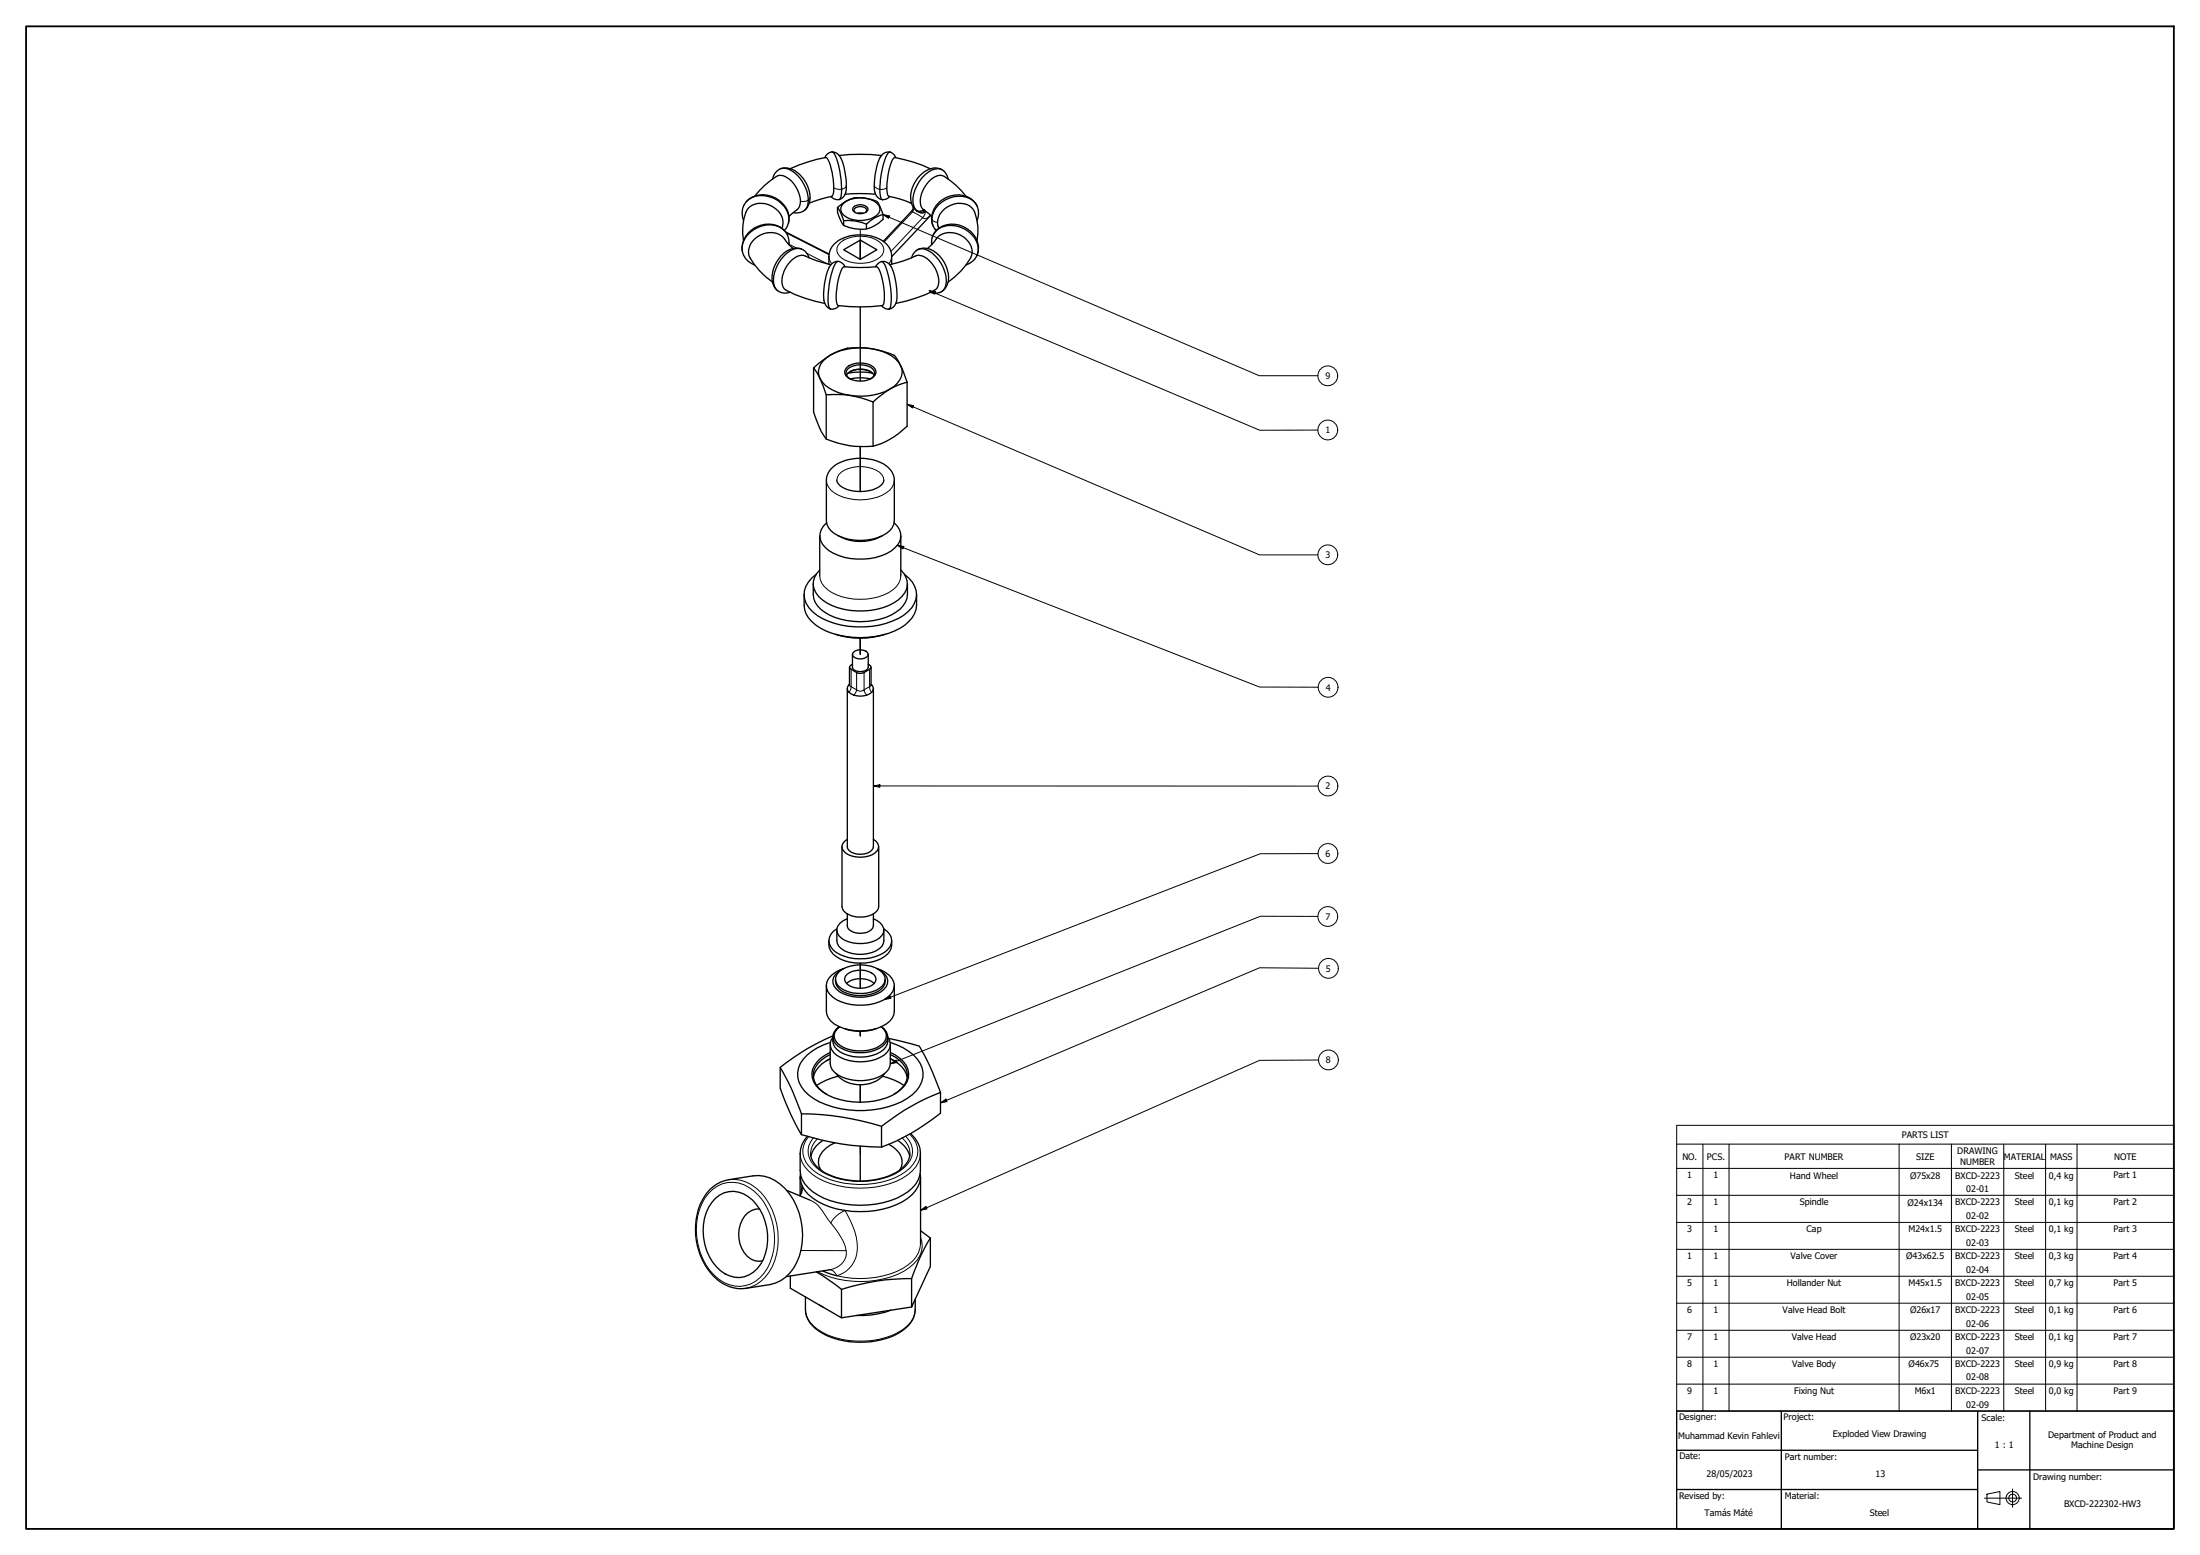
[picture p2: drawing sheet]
<svg xmlns="http://www.w3.org/2000/svg" width="841mm" height="594mm" viewBox="0 0 841 594" stroke-linecap="round" stroke-linejoin="round" font-family="sans-serif">
<!-- layer: Tweak Trail (ISO) -->
<path d="M328.9 81.6h.1M328.9 87.6v11.5M328.9 117.3v28.3M328.9 170.6v17.2M328.9 243.8v6.2M328.9 368v9.5M328.9 394.1v1.7M328.9 414.4v6.7M328.9 437.9v13.3" fill="none" stroke="#000" stroke-width=".38"/>
<!-- layer: Visible Narrow (ISO) -->
<g fill="none" stroke="#000" stroke-width=".38">
<path d="M309.7 75.4a2.27 2.27 0 0 1-2.6 1.6l-1.1-.1M323.5 71a3.5 3.5 0 0 1-4.8 .8M334.2 71a3.5 3.5 0 0 0 4.8 .8M347.9 77.4l.5 .2M349.5 79.7l-.6 1.2-.3-.3M300.6 89l16.3 8.3M301.6 92.7l-.2 .6M301.6 93.3l2.9 1.5M308.5 96.8l7.8 4M316.9 97.9l.5 2 .5 .8M321.3 92.6a13.1 13.1 0 0 1 15.6 .5 3.8 3.8 0 0 1-1.7 6 13.8 13.8 0 0 1-13.3-.4 3.6 3.6 0 0 1-.6-6.1zM340.9 97.9l-.5 2-.6 .8"/>
<path d="M350.3 80.4a2.34 2.34 0 0 0 2.8-.2l.7 .4M353.3 80.5l-.6 .5-1.2 .1M353.3 80.3a1.95 1.95 0 0 1-.6 2.9l-3.8-2.3-10.9 11.5M355.7 82.3l-1.8 1.2h-.7l-.5-.3-12.1 12.8M356.1 92.6l.3 .7M356.1 83.5a2.27 2.27 0 0 0 2.3 1.5M315.9 183.4a6.6 6.6 0 0 0 4.6 5.8 19.3 19.3 0 0 0 19.7-2l1.5-2.4 .2-1.4M319.9 183.4a5.2 5.2 0 0 1 4.5-4.4 12.8 12.8 0 0 1 12.7 2.3l.8 2.1M313.4 220a8.9 8.9 0 0 0 6.4 7.2 23.3 23.3 0 0 0 21.6-1.9 6.9 6.9 0 0 0 3-5.3M325.4 255.7v6.7l2.1 1.2-1.1 2M327.5 257v6.6a2.26 2.26 0 0 0 2.8 0l.2 .7 .8 1.3M330.3 257v6.6l2.1-1.2 .3 1.5 .5 .6"/>
<path d="M332.4 255.7v6.7l.8-.7M324.5 261.7l.9 .7-.1 .7-.8 1.4M312.4 435.1a7.8 7.8 0 0 0-2.5 5.6M344.9 434.8a7.8 7.8 0 0 1 3 5.9M346.3 434.1a7.6 7.6 0 0 1-.7 12 27.7 27.7 0 0 1-21.5 4.9 20.8 20.8 0 0 1-13.9-7 7.4 7.4 0 0 1 .7-9.2M347.7 433.3a8.3 8.3 0 0 1 .2 12.9 28.9 28.9 0 0 1-22.5 6.1 23 23 0 0 1-17.2-8.1 8 8 0 0 1 .9-10M271 455.8a11.8 11.8 0 0 1 17.4-.7 24.5 24.5 0 0 1 3.7 31.3 12 12 0 0 1-19.1 .8 25 25 0 0 1-3.5-29.5zM278.6 450.7a15.7 15.7 0 0 1 15.3 9.1 26.1 26.1 0 0 1 .1 26.2 13.8 13.8 0 0 1-8.9 6.2M305.9 440.7a11.7 11.7 0 0 0 6.7 9.4 36 36 0 0 0 32.5 0 11.3 11.3 0 0 0 6.8-9.4M306.5 455.6l.2-.8-.1-1.8-.5 3.3M309.4 458.4a12.9 12.9 0 0 1 6.6 6.6l1.6 2.3M306.1 477.7l17.4 .1"/>
<path d="M318.6 465.6a12.4 12.4 0 0 1 4.4-3.2 25.4 25.4 0 0 1 4.5 16.6 10.8 10.8 0 0 1-7.6 8.4 3.2 3.2 0 0 0-2.8-2.3 6.7 6.7 0 0 0 5.7-9.9l-2.2-3.9-3-4zM351.9 475.2a11.6 11.6 0 0 1-6.8 9.4 35.9 35.9 0 0 1-25.2 2.8M351.9 472.7a8.9 8.9 0 0 1-2.7 10.2 29.8 29.8 0 0 1-20.1 6.7 35.4 35.4 0 0 1-16.6-3.7M317.1 485.1l-.3 .1M307.9 500.3a10.6 10.6 0 0 0 6.7 8.8 33 33 0 0 0 28.6 0 10.6 10.6 0 0 0 6.7-8.8"/>
</g>
<!-- layer: Visible (ISO) -->
<g fill="none" stroke="#000" stroke-width=".51">
<path d="M318.1 58a4.7 4.7 0 0 1 4.1 4.2 22.9 22.9 0 0 1 1 11.9l-1.1 1.4-1.3 .7M320.8 59.4a74 74 0 0 1 16.2 0M340.2 58.1a4.4 4.4 0 0 0-4.6 4 23.4 23.4 0 0 0-1 12l.5 .7a3.1 3.1 0 0 0 2.3 1.5M285.2 77.1a9.8 9.8 0 0 1 10.3-1.9 9.8 9.8 0 0 1 6.1 8.5l-.2 1.6M288.5 74.9a25.2 25.2 0 0 1 9.5-7.9 9 9 0 0 1 7.4 6.9 5.5 5.5 0 0 1-2.4 7.5l-1.4 1.2M295.3 68.4a4.6 4.6 0 0 1 3-3.9 4.6 4.6 0 0 1 4.8 1.1 13.3 13.3 0 0 1 5.4 13.5 4.7 4.7 0 0 1-5.3 2.2M298.5 64.4a8.6 8.6 0 0 1 9.2 4.8 9.1 9.1 0 0 1 .3 10.7l-.5 .5M302.1 64.4a54.2 54.2 0 0 1 13.7-4.2 15.3 15.3 0 0 1 2.8 8.8v.9a7.7 7.7 0 0 1-.5 5l-8.8 2.7M315.3 60.2a2.7 2.7 0 0 1 3.3-1.9 30.2 30.2 0 0 1 3 16.3l-.4 1.3-.4 .3M317.6 75.1l.5 .4a3.2 3.2 0 0 0 2.7 .7M320.2 79.3a11.6 11.6 0 0 1 12.7-3.1l1.2 .3a3.2 3.2 0 0 1 2.3 2.4l1.2 3.1-3.2 1.2-3.2 2.4-2.3-.7a17.9 17.9 0 0 0-6.4-.6l-1.1-3zM320.2 79.3a11.8 11.8 0 0 0 2.3 6.8 12.2 12.2 0 0 0 14.2-1.5l.9-.8v-1.8"/>
<path d="M322.5 77.6a10.4 10.4 0 0 1 13.5 .9 3.1 3.1 0 0 1-1.8 4.5 10.5 10.5 0 0 1-12.4-1.6 2.84 2.84 0 0 1 .7-3.8zM323 74.2l5.9-.3 5.8 .3M326.2 79.2a3.9 3.9 0 0 1 5.5 .3 1.65 1.65 0 0 1-1.6 1.9 3.9 3.9 0 0 1-4.1-1zM342.5 60.2a3.4 3.4 0 0 0-2.5-2.1 14.4 14.4 0 0 0-3.1 8.2 18.7 18.7 0 0 0 .1 9.7l.2 .2a3.1 3.1 0 0 0 2.9-1.1M349.1 79.1l-.1 .9-.4 .6-10.9 11.6M355.7 64.5a50.6 50.6 0 0 0-13.8-4.3 16.1 16.1 0 0 0-2.7 8.8 8.1 8.1 0 0 0 .6 6l4.2 1 4.5 1.8M360.2 64.9l-.8-.4a7.8 7.8 0 0 0-8.6 3.5 10.2 10.2 0 0 0-1.6 11.2l1.7 1.6M362.5 68.4a4.4 4.4 0 0 0-2.9-3.8 4.4 4.4 0 0 0-4.6 1.1 14.6 14.6 0 0 0-6 11.7 3.8 3.8 0 0 0 4.1 3.9l.3-.4a6.6 6.6 0 0 1-1.1-7 9.8 9.8 0 0 1 7-6.9l.9 .1a27.3 27.3 0 0 1 9.1 7.9M373.6 78.7a8.6 8.6 0 0 0-11.8-3.3 8.4 8.4 0 0 0-5 11.1M284.2 84.2a6.9 6.9 0 0 1 1.1-7.2 6.9 6.9 0 0 1 7.1-2.2 10.4 10.4 0 0 1 9.2 8.7 6.4 6.4 0 0 1-1.8 4.5M299 87.2a6.7 6.7 0 0 0-3.7-8.3 7.2 7.2 0 0 0-9.7 1.2 18.7 18.7 0 0 0-1.4 11.8M300.4 88.6l16.5 8.5"/>
<path d="M300.4 88.7a9.6 9.6 0 0 0-14.4 .4 8.7 8.7 0 0 0-2.3 6.8M301.6 93.5a6.7 6.7 0 0 0-6.9-7.6 10.7 10.7 0 0 0-11 8.7 7 7 0 0 0 4.8 6.7M303.1 94.9l-2.6-2.7a7.6 7.6 0 0 0-12-1 6.5 6.5 0 0 0 0 10l4.2 4.6 2.6 1.9M306.4 95.1a7.8 7.8 0 0 0-8.7 3.8 10.5 10.5 0 0 0-1.7 10.8l1.1 1.2M309.3 98.5a4.6 4.6 0 0 0-7.1-2.8 14 14 0 0 0-6.4 12.7 4.4 4.4 0 0 0 6.3 3.3M320.4 99.9a4.5 4.5 0 0 0-4.2 4 26.1 26.1 0 0 0-1 11.6l.9 1.7 1.3 .9M322.5 84.3v1.8M327 81.3l-.5-1.1a2.91 2.91 0 0 1 4.8 0l-.5 1.1M327.8 81.5h2.2M328 81.6h1.8M328.9 91.7l6.3 3.7-6.3 3.7zM328.9 91.7l-6.4 3.7 6.4 3.7"/>
<path d="M331.2 85.6v1.9M337 99.9a4.8 4.8 0 0 1 4.7 4.5l.9 4.8a10.9 10.9 0 0 1-.7 7.7l-1.2 1-.9 .2M348.4 98.5a4.3 4.3 0 0 1 7.3-2.3 13.5 13.5 0 0 1 5.8 13 3.9 3.9 0 0 1-5 2.7l-.8-.2M350.6 95.5a6.8 6.8 0 0 1 8.5 2.2 11.3 11.3 0 0 1 2.9 11.3 4.7 4.7 0 0 1-2.1 2.5M353.8 80.6l2.4 2.1M354.6 94.9l1.9-1.8a8.1 8.1 0 0 1 8.2-4.2 8.1 8.1 0 0 1 6.8 6.3 6.8 6.8 0 0 1-2.2 6l-2 2.4-4.8 4.2M355.8 82.3l-14.9 15.8M356.2 93.5a6.6 6.6 0 0 1 7.4-7.4 10.3 10.3 0 0 1 10.4 9.3 6.4 6.4 0 0 1-4.7 5.9M356.7 89.9a8.4 8.4 0 0 1 11.7-3.3 8.6 8.6 0 0 1 5 11.1M358.8 87.3a7 7 0 0 1 4.6-8.8 6.6 6.6 0 0 1 10 5.2l.4 2.8-.3 5.4M373.5 84.3a6.5 6.5 0 0 0-5.6-9.3 10.4 10.4 0 0 0-11.7 8.9 5.6 5.6 0 0 0 1.7 4.2M316.9 100.9a8.5 8.5 0 0 1 5.9-10.1 15.6 15.6 0 0 1 16.2 2.6 8.5 8.5 0 0 1 1.9 7.5"/>
<path d="M317.6 101.1a47.3 47.3 0 0 1-10.4-3.5 7.9 7.9 0 0 0-7 5 7.6 7.6 0 0 0-.4 7.8 42.8 42.8 0 0 0 15.5 5.5M322.3 102.1l.5-.2a59.3 59.3 0 0 0 12.2 0 5.8 5.8 0 0 1 2.2 4.4 19.4 19.4 0 0 1 .4 10.3 59.1 59.1 0 0 1-17.3 .1 10.2 10.2 0 0 1-.3-7l.3-2a15 15 0 0 1 2-5.6zM323 102a2.89 2.89 0 0 0-3-2 22.4 22.4 0 0 0-3.4 12.2l-.1 1.6a5.3 5.3 0 0 0 1.1 4.3l1.7-.2 1.5-1.2M334.7 102a3.4 3.4 0 0 1 2.6-2 13.3 13.3 0 0 1 2.7 7 19.8 19.8 0 0 1 0 11l-.3 .1M337 116.7a3.5 3.5 0 0 0 2.7 1.4M340.1 101.1a49.4 49.4 0 0 0 10.5-3.5 7.9 7.9 0 0 1 7 5 7.6 7.6 0 0 1 .3 7.8 42.6 42.6 0 0 1-15.4 5.5M314.7 137.8a21.2 21.2 0 0 1 18.3-4.6 16.4 16.4 0 0 1 10.5 5.2 5.9 5.9 0 0 1-.5 8 21 21 0 0 1-18.2 4.6 16.4 16.4 0 0 1-10.5-5.2 5.8 5.8 0 0 1 .4-8zM311 140.6v16.9a32.4 32.4 0 0 0 4.8 10.2 35.9 35.9 0 0 0 18 2.8 29.6 29.6 0 0 0 13-7.7v-16.8M313.4 144.6l-2.4-4a27.8 27.8 0 0 1 13-7.6 35.5 35.5 0 0 1 17.9 2.7 34.2 34.2 0 0 1 4.9 10.3M313.4 144.6l2.4 6.2a35.9 35.9 0 0 1 18 2.8M315.8 150.8v16.9M323.6 143.4a6.9 6.9 0 0 1 8.1-2l1.1 .6 1.4 1.4"/>
<path d="M323.7 140.4a8.3 8.3 0 0 1 10.8 .5 2.31 2.31 0 0 1-.9 3.3 8.8 8.8 0 0 1-10.1-.5 2.31 2.31 0 0 1 .2-3.3zM324.1 142.6a25.7 25.7 0 0 1 9.5 0M324.8 142a9.7 9.7 0 0 1 8.1 0M324.8 144.7a2.39 2.39 0 0 1-1.4-2.3 2.39 2.39 0 0 1 1.7-2.2 8.3 8.3 0 0 1 8.5 .7 2.21 2.21 0 0 1-.7 3.8M324.9 144.8a17.7 17.7 0 0 1 7.9 0M333.8 153.6v16.9M346.8 146a27.8 27.8 0 0 0-13 7.6M317.7 179.1a17.3 17.3 0 0 1 15.9-3.5 10.3 10.3 0 0 1 8.2 6.9l.1 16.5a6.6 6.6 0 0 1-4.7 5.7 19.3 19.3 0 0 1-19.6-2l-.9-1.2-.8-2.5v-15.6a6.6 6.6 0 0 1 1.8-4.3zM316 199.7a6 6 0 0 0-.5 9.5 21.6 21.6 0 0 0 19.4 3.8 12.5 12.5 0 0 0 9.1-6.4 6 6 0 0 0-2.2-6.9M319.9 183.4a5.9 5.9 0 0 0 5.2 4 13 13 0 0 0 12.3-2.7l.5-1.3M312 219.4a8.8 8.8 0 0 0-3.8 11.2 17 17 0 0 0 10.8 7.6 33.1 33.1 0 0 0 26.5-3.2 9.1 9.1 0 0 0 4.1-11.1l-.9-1.6-2.9-2.9M313.4 217.8a7 7 0 0 0 .9 11.3 27 27 0 0 0 25.5 2.2 10.3 10.3 0 0 0 7-7.7 7.3 7.3 0 0 0-2.4-5.8"/>
<path d="M313.4 204.7v15.3M320.4 204.7a17.6 17.6 0 0 0 16.9 0M344.4 204.7v15.3M307.4 227.1a11.2 11.2 0 0 0 2.9 10.3 26.9 26.9 0 0 0 18.6 6.2 26.6 26.6 0 0 0 18.6-6.2 8.9 8.9 0 0 0 2.9-6.2v-4.1M310.9 223a9.9 9.9 0 0 0 2.9 9.8 26.8 26.8 0 0 0 24.8 3.1 11 11 0 0 0 8.3-8.8v-4.1M319.4 242.4a31.4 31.4 0 0 0 18.9 0M324.7 254.9v6.9M325.9 253.8a1.11 1.11 0 0 0-1 1.5 5.7 5.7 0 0 0 4.7 1.9 4.9 4.9 0 0 0 3.4-2.3l-.1-.4-1-.7M325.9 250v4.9a3.5 3.5 0 0 0 5.3 1.1l.7-1.1v-4.9M326.5 249a3.8 3.8 0 0 1 5.4 .8 3 3 0 0 1-4.3 1.8 1.58 1.58 0 0 1-1.6-2.1zM333 254.9l.1 6.9M323.9 263.1v60.4a4.4 4.4 0 0 0 5 2.9 4.4 4.4 0 0 0 5-2.9v-60.4"/>
<path d="M324.7 261.4a2.11 2.11 0 0 0 .7 3.7 7.3 7.3 0 0 0 7.8-.6 1.99 1.99 0 0 0-.2-3.1M321.9 323.5v22.9a5.5 5.5 0 0 0 5.4 3.9 8.5 8.5 0 0 0 8.4-3l.2-23.8M323.9 320.6a3.1 3.1 0 0 0-2 3.2 3.1 3.1 0 0 0 2.5 2.8 10 10 0 0 0 10.9-1.6 2.88 2.88 0 0 0-1.4-4.4M316.9 359.4a6.5 6.5 0 0 0 4.3 7 17.7 17.7 0 0 0 18.1-1.9 5.8 5.8 0 0 0 1.6-5.1M319.9 354.8a5 5 0 0 0-3 4.4 5 5 0 0 0 2.7 4.6 18.6 18.6 0 0 0 18.5 0 5 5 0 0 0 2.8-4.6 5 5 0 0 0-3.1-4.4M319.9 355.3v4.1a6.5 6.5 0 0 0 6.2 4.9 12.5 12.5 0 0 0 11-2.8l.8-2.1v-4.1M323.9 351a5.3 5.3 0 0 0-4 4.5 5.3 5.3 0 0 0 4.6 4.3 12.6 12.6 0 0 0 12.5-2.3 3.7 3.7 0 0 0-1.7-5.8l-1.4-.7M323.9 349.2v4.5a3.4 3.4 0 0 0 3.7 2.8 5.7 5.7 0 0 0 6.1-2.1l.2-5.2M315.9 376.5v9.9a6.6 6.6 0 0 0 4.6 5.7 19.3 19.3 0 0 0 19.7-2l.9-1.2 .8-2.5v-9.9M319.4 374.1a5.1 5.1 0 0 0 4.2 5.3 14.5 14.5 0 0 0 13.2-1.4 4.2 4.2 0 0 0 1.6-3.9M320.9 371.1a13.8 13.8 0 0 1 16.2 .2 3.8 3.8 0 0 1-.9 6.2 14.2 14.2 0 0 1-15-.1 3.8 3.8 0 0 1-.3-6.3zM321.8 370.4a5.2 5.2 0 0 0-3.3 5.3 8.3 8.3 0 0 0 7.4 5 14.8 14.8 0 0 0 12.1-2.8 4.1 4.1 0 0 0-.7-6.6l-1.4-.9"/>
<path d="M322.6 370a8.5 8.5 0 0 0-6.7 6.2 7.2 7.2 0 0 0 5.7 6.5 19.9 19.9 0 0 0 17.7-1.7 5.3 5.3 0 0 0 2.6-5 5.3 5.3 0 0 0-3.3-4.4l-3.4-1.6M323.6 375.8a8.4 8.4 0 0 1 10.6 0M323.9 372.1a8.8 8.8 0 0 1 10.2 .2 2.41 2.41 0 0 1-.7 4.1 8.4 8.4 0 0 1-10-1 2.22 2.22 0 0 1 .5-3.3zM317.4 399v7.2a7.3 7.3 0 0 0 6.4 6 16.9 16.9 0 0 0 14.8-2.5l1-1 .6-1.2 .2-8.5M317.4 398.2a19.7 19.7 0 0 0-11.5 8.1 9.3 9.3 0 0 0 3.2 12 33.5 33.5 0 0 0 24.4 5.7 27.9 27.9 0 0 0 16.8-7.2 9.2 9.2 0 0 0-1.1-13.7 24.3 24.3 0 0 0-8.9-4.9M318.4 396.3a4.6 4.6 0 0 0 1.4 6.8 17.4 17.4 0 0 0 18.1 0 4.6 4.6 0 0 0 1.5-6.8M318.4 396.1a5.7 5.7 0 0 0 4.2 6.5 15.7 15.7 0 0 0 15.2-1.6 5.1 5.1 0 0 0 1.6-4.9M318.4 395.8a81.7 81.7 0 0 0-20.1 12 91 91 0 0 1 8.1 17.7 103.9 103.9 0 0 1 30.6 4.8 87 87 0 0 1 22.5-12.9 96 96 0 0 0-8.1-17.8l-11.7-2.9M319.7 393.2l1.2-.9a4.1 4.1 0 0 0 .3 7.2 14.7 14.7 0 0 0 16.4-.9 3.9 3.9 0 0 0-.7-6.3 4.2 4.2 0 0 1 .5 7.4 15.9 15.9 0 0 1-17 0 4.1 4.1 0 0 1-.7-6.5zM322.8 393a18.1 18.1 0 0 0 12.2 0M298.3 407.8v7.9a94.3 94.3 0 0 0 8.1 17.8 103.9 103.9 0 0 0 30.6 4.7 79.9 79.9 0 0 0 22.5-12.9v-7.9M317.4 402.9a10 10 0 0 0-6.5 7.4 8.8 8.8 0 0 0 5.1 7.8"/>
<path d="M317.4 402.1a10.6 10.6 0 0 0-7 8 9.5 9.5 0 0 0 6.2 8.3 28.8 28.8 0 0 0 26.4-1.1 7.5 7.5 0 0 0 3.5-10.2 13.7 13.7 0 0 0-6.1-5M317.4 404.5a10.5 10.5 0 0 0-6.4 7.1M317.4 404.5l-1.4 .7M319.6 410.1a12.2 12.2 0 0 0 18.6 0M320.4 411.1a26.4 26.4 0 0 0-8.2 3.6M337.4 411.1a25.2 25.2 0 0 1 8.2 3.6M340.4 402.9a9.7 9.7 0 0 1 6.4 7.4 8.5 8.5 0 0 1-5 7.8M340.4 404.5a10.4 10.4 0 0 1 6.4 7.1M340.4 404.5l1.4 .7M306.4 425.5v8M314.6 435.6a9.7 9.7 0 0 0-4.6 6.1M319.2 436.6a8.9 8.9 0 0 0-6.3 7.6l.2 1.4 .7 1.4"/>
<path d="M337 430.3v7.9M339.8 437.2a7.6 7.6 0 0 1 4.8 8.5l-.6 1.3M343.2 435.6a10.3 10.3 0 0 1 4.6 6.1M348.1 433a10.3 10.3 0 0 1 3.8 7.7v6.5a11.2 11.2 0 0 1-6.8 9.3 35.5 35.5 0 0 1-32.5 0 11.5 11.5 0 0 1-6.7-9.3v-6.5a9.6 9.6 0 0 1 2.7-6.6M271.5 454.4a13.1 13.1 0 0 1 7.1-3.7l9.2-1.5a15.9 15.9 0 0 1 15.5 9.1 26.1 26.1 0 0 1 0 26.2 13.8 13.8 0 0 1-8.9 6.3l-9.3 1.4a15.4 15.4 0 0 1-14.5-7.3 26 26 0 0 1-1.3-27.8zM273.5 457.8a9.9 9.9 0 0 1 14.2 .7 20.7 20.7 0 0 1 3.1 24.5 10.1 10.1 0 0 1-17 .9 20.6 20.6 0 0 1-1.6-24.6zM300.7 454.8l8.7 3.6M305.9 449.6v7M306 448.3a9.5 9.5 0 0 0 4.6 9.4 32.7 32.7 0 0 0 24 4.8 24.6 24.6 0 0 0 15.3-7.5 8.3 8.3 0 0 0 1.9-6.7M306.5 455.6l-.8 1.2M309.9 440.7a9.2 9.2 0 0 0 5.3 7.3 29.9 29.9 0 0 0 28.6-.9l2-1.7a6.8 6.8 0 0 0 2.1-4.7M351.9 449.6v25.6"/>
<path d="M290.4 461.9a7.5 7.5 0 0 0-7.3 5.7 11.5 11.5 0 0 0 3.9 13.4l1.5 .6 1.5 .3 1.5-.2M351.9 470.2l3.8 2.8a74.8 74.8 0 0 0-7.2 15.5M355.7 473v10.8l-7.2 15.5v-10.8M302.1 487.5v4.7l19.6 11.3v-10.9M307.9 495.5a13.1 13.1 0 0 0 1.7 9.8 22.6 22.6 0 0 0 17.3 7.4 26.8 26.8 0 0 0 20.4-6.3 11.3 11.3 0 0 0 2.6-10.1M312 485.9l2.3 1.4 7.4 5.3a84.2 84.2 0 0 1 26.8-4.1M313.2 498.6l1.6 .9M314.5 485.6l5.4 1.8M316.8 485.2l-16.2 2.5M348.5 499.3l-26.8 4.2M340.6 500.5a33.9 33.9 0 0 1-13.2 2.1"/>
</g>
<g fill="#000">
<circle cx="350.5" cy="80.6" r=".25"/>
<circle cx="353.1" cy="80.2" r=".25"/>
</g>
<!-- layer: Symbol (ISO) -->
<g fill="none" stroke="#000" stroke-width=".38">
<path d="M337.6 82l2.4 .5-.3 .9zM337.6 82l143.8 61.5h22.4M355.2 111l2.5 .5-.4 .9zM355.2 111l126.4 53.4 22.2-.1M346.8 154.5l2.4 .5-.3 .9zM346.8 154.5l134.7 57.5h22.3M343 208.3l2.5 .5-.3 .9zM343 208.3l138.5 54.2h22.5M333.9 300.3l2.5-.5v1zM333.9 300.3h170M503.9 326.1l-22.1 .1-143.7 55.7M503.8 350.1l-22-.1-141.4 56.4"/>
<path d="M504.1 369.9l-22.6-.2-122 51.7M338.1 381.9l2.1-1.4 .4 .9zM340.4 406.4l2.1-1.4 .4 .9zM504.1 405l-22.6 .1-129.6 57.3M359.5 421.4l2.1-1.5 .4 .9zM641 437.1v-7.2h190v7.2M641 437.1h190v9.3M641 437.1v102h190v-92.7M651 437.1v102M661 437.1v102M726 437.1v102M746 437.1v102"/>
<path d="M766 437.1v102M782 437.1v102M794 437.1v102M641 446.4h190M641 456.7h190M351.9 462.4l2-1.5 .5 1zM641 467h190M641 477.3h190M641 487.6h190M641 497.9h190M641 508.2h190M641 518.5h190"/>
<path d="M641 528.8h190"/>
<circle cx="507.6" cy="143.6" r="3.8"/>
<circle cx="507.6" cy="164.3" r="3.8"/>
<circle cx="507.6" cy="212" r="3.8"/>
<circle cx="507.7" cy="262.6" r="3.8"/>
<circle cx="507.7" cy="300.3" r="3.8"/>
<circle cx="507.7" cy="326.1" r="3.8"/>
<circle cx="507.6" cy="350.1" r="3.8"/>
<circle cx="507.8" cy="370" r="3.8"/>
<circle cx="507.8" cy="404.9" r="3.8"/>
</g>
<!-- layer: Border (ISO) -->
<path d="M10 10.1h821v574h-821z" fill="none" stroke="#000" stroke-width=".7"/>
<!-- layer: Title (ISO) -->
<path d="M641 539.1h190v45h-190zM681 539.1v45M756 539.1v45M776 539.1v45M641 554.1h115M641 569.1h115M756 561.6h75" fill="none" stroke="#000" stroke-width=".51"/>
<!-- layer: Sketch Geometry (ISO) -->
<g fill="none" stroke="#000" stroke-width=".38">
<path d="M758.6 572.4h14.2M759.6 570.8l4.9-1v5l-4.9-1zM769.4 568.9v7"/>
<circle cx="769.4" cy="572.3" r="2.51"/>
<circle cx="769.4" cy="572.3" r="1.49"/>
</g>
<!-- layer: Symbol (ISO) -->
<g fill="#000">
<path d="M337.6 82l2.4 .5-.3 .9z" fill-rule="evenodd"/>
<path d="M355.2 111l2.5 .5-.4 .9z" fill-rule="evenodd"/>
<path d="M346.8 154.5l2.4 .5-.3 .9z" fill-rule="evenodd"/>
<path d="M343 208.3l2.5 .5-.3 .9z" fill-rule="evenodd"/>
<path d="M333.9 300.3l2.5-.5v1z" fill-rule="evenodd"/>
<path d="M338.1 381.9l2.1-1.4 .4 .9z" fill-rule="evenodd"/>
<path d="M340.4 406.4l2.1-1.4 .4 .9z" fill-rule="evenodd"/>
<path d="M359.5 421.4l2.1-1.5 .4 .9z" fill-rule="evenodd"/>
<path d="M351.9 462.4l2-1.5 .5 1z" fill-rule="evenodd"/>
</g>
<g font-size="3.4">
<text x="506.7" y="144.8">9</text>
<text x="506.7" y="165.5">1</text>
<text x="506.7" y="213.3">3</text>
<text x="506.8" y="263.8">4</text>
<text x="506.7" y="301.6">2</text>
<text x="506.7" y="327.4">6</text>
<text x="506.7" y="351.4">7</text>
<text x="506.9" y="371.2">5</text>
<text x="506.9" y="406.2">8</text>
<text x="727" y="434.8">PARTS LIST</text>
<text x="643.1" y="443">NO.</text>
<text x="652.5" y="443">PCS.</text>
<text x="682.2" y="443">PART NUMBER</text>
<text x="732.5" y="443">SIZE</text>
<text x="748.2" y="440.9">DRAWING</text>
<text x="766.1" y="443">MATERIAL</text>
<text x="783.7" y="443">MASS</text>
<text x="808.2" y="443">NOTE</text>
<text x="749.4" y="445">NUMBER</text>
<text x="645" y="450.2">1</text>
<text x="655.1" y="450.2">1</text>
<text x="684.3" y="450.3">Hand Wheel</text>
<text x="730.2" y="450.3">Ø75x28</text>
<text x="747.4" y="450.3">BXCD-2223</text>
<text x="751.6" y="455.3">02-01</text>
<text x="770.3" y="450.3">Steel</text>
<text x="783.3" y="450.3">0,4 kg</text>
<text x="808" y="450.2">Part 1</text>
<text x="645" y="460.5">2</text>
<text x="655.1" y="460.5">1</text>
<text x="688" y="460.5">Spindle</text>
<text x="729.2" y="460.6">Ø24x134</text>
<text x="747.4" y="460.5">BXCD-2223</text>
<text x="770.3" y="460.5">Steel</text>
<text x="783.3" y="460.5">0,1 kg</text>
<text x="808" y="460.5">Part 2</text>
<text x="751.6" y="465.6">02-02</text>
<text x="645" y="470.8">3</text>
<text x="655.1" y="470.8">1</text>
<text x="690.6" y="470.8">Cap</text>
<text x="729.6" y="470.8">M24x1.5</text>
<text x="747.4" y="470.8">BXCD-2223</text>
<text x="770.3" y="470.8">Steel</text>
<text x="783.3" y="470.8">0,1 kg</text>
<text x="808" y="470.8">Part 3</text>
<text x="751.6" y="475.9">02-03</text>
<text x="645" y="481.1">1</text>
<text x="655.1" y="481.1">1</text>
<text x="684.5" y="481.2">Valve Cover</text>
<text x="728.7" y="481.2">Ø43x62.5</text>
<text x="747.4" y="481.1">BXCD-2223</text>
<text x="770.3" y="481.2">Steel</text>
<text x="783.3" y="481.2">0,3 kg</text>
<text x="808" y="481.1">Part 4</text>
<text x="645" y="491.4">5</text>
<text x="655.1" y="491.4">1</text>
<text x="683.1" y="491.5">Hollander Nut</text>
<text x="729.6" y="491.4">M45x1.5</text>
<text x="747.4" y="491.4">BXCD-2223</text>
<text x="751.6" y="486.3">02-04</text>
<text x="770.3" y="491.5">Steel</text>
<text x="783.3" y="491.5">0,7 kg</text>
<text x="808" y="491.4">Part 5</text>
<text x="751.6" y="496.5">02-05</text>
<text x="645" y="501.7">6</text>
<text x="655.1" y="501.7">1</text>
<text x="681.5" y="501.7">Valve Head Bolt</text>
<text x="730.2" y="501.7">Ø26x17</text>
<text x="747.4" y="501.7">BXCD-2223</text>
<text x="770.3" y="501.7">Steel</text>
<text x="783.3" y="501.7">0,1 kg</text>
<text x="808" y="501.7">Part 6</text>
<text x="751.6" y="506.8">02-06</text>
<text x="645" y="512">7</text>
<text x="655.1" y="512">1</text>
<text x="685" y="512">Valve Head</text>
<text x="730.2" y="512.1">Ø23x20</text>
<text x="747.4" y="512">BXCD-2223</text>
<text x="770.3" y="512">Steel</text>
<text x="783.3" y="512">0,1 kg</text>
<text x="808" y="512">Part 7</text>
<text x="751.6" y="517.1">02-07</text>
<text x="645" y="522.3">8</text>
<text x="655.1" y="522.3">1</text>
<text x="685.1" y="522.4">Valve Body</text>
<text x="729.6" y="522.4">Ø46x75</text>
<text x="747.4" y="522.3">BXCD-2223</text>
<text x="751.6" y="527.4">02-08</text>
<text x="770.3" y="522.4">Steel</text>
<text x="783.3" y="522.4">0,9 kg</text>
<text x="808" y="522.3">Part 8</text>
<text x="645" y="532.6">9</text>
<text x="655.1" y="532.6">1</text>
<text x="685.9" y="532.6">Fixing Nut</text>
<text x="732" y="532.6">M6x1</text>
<text x="747.4" y="532.6">BXCD-2223</text>
<text x="770.3" y="532.7">Steel</text>
<text x="783.3" y="532.7">0,0 kg</text>
<text x="808" y="532.6">Part 9</text>
<text x="751.6" y="537.8">02-09</text>
<text x="641.9" y="542.6">Designer:</text>
<text x="681.9" y="542.6">Project:</text>
<text x="757.6" y="542.7">Scale:</text>
<text x="641.5" y="549.7">Muhammad Kevin Fahlevi</text>
<text x="700.7" y="548.9">Exploded View Drawing</text>
<text x="783" y="549.2">Department of Product and</text>
<text x="642" y="557.5">Date:</text>
<text x="682.3" y="557.6">Part number:</text>
<text x="762.6" y="553.4">1 : 1</text>
<text x="791.8" y="553.4">Machine Design</text>
<text x="652.4" y="564.2">28/05/2023</text>
<text x="717" y="564.4">13</text>
<text x="777.2" y="565.4">Drawing number:</text>
<text x="641.9" y="572.7">Revised by:</text>
<text x="682.3" y="572.6">Material:</text>
<text x="789.1" y="575.7">BXCD-222302-HW3</text>
<text x="651.6" y="579">Tamás Máté</text>
<text x="714.8" y="579.1">Steel</text>
</g>
</svg>
